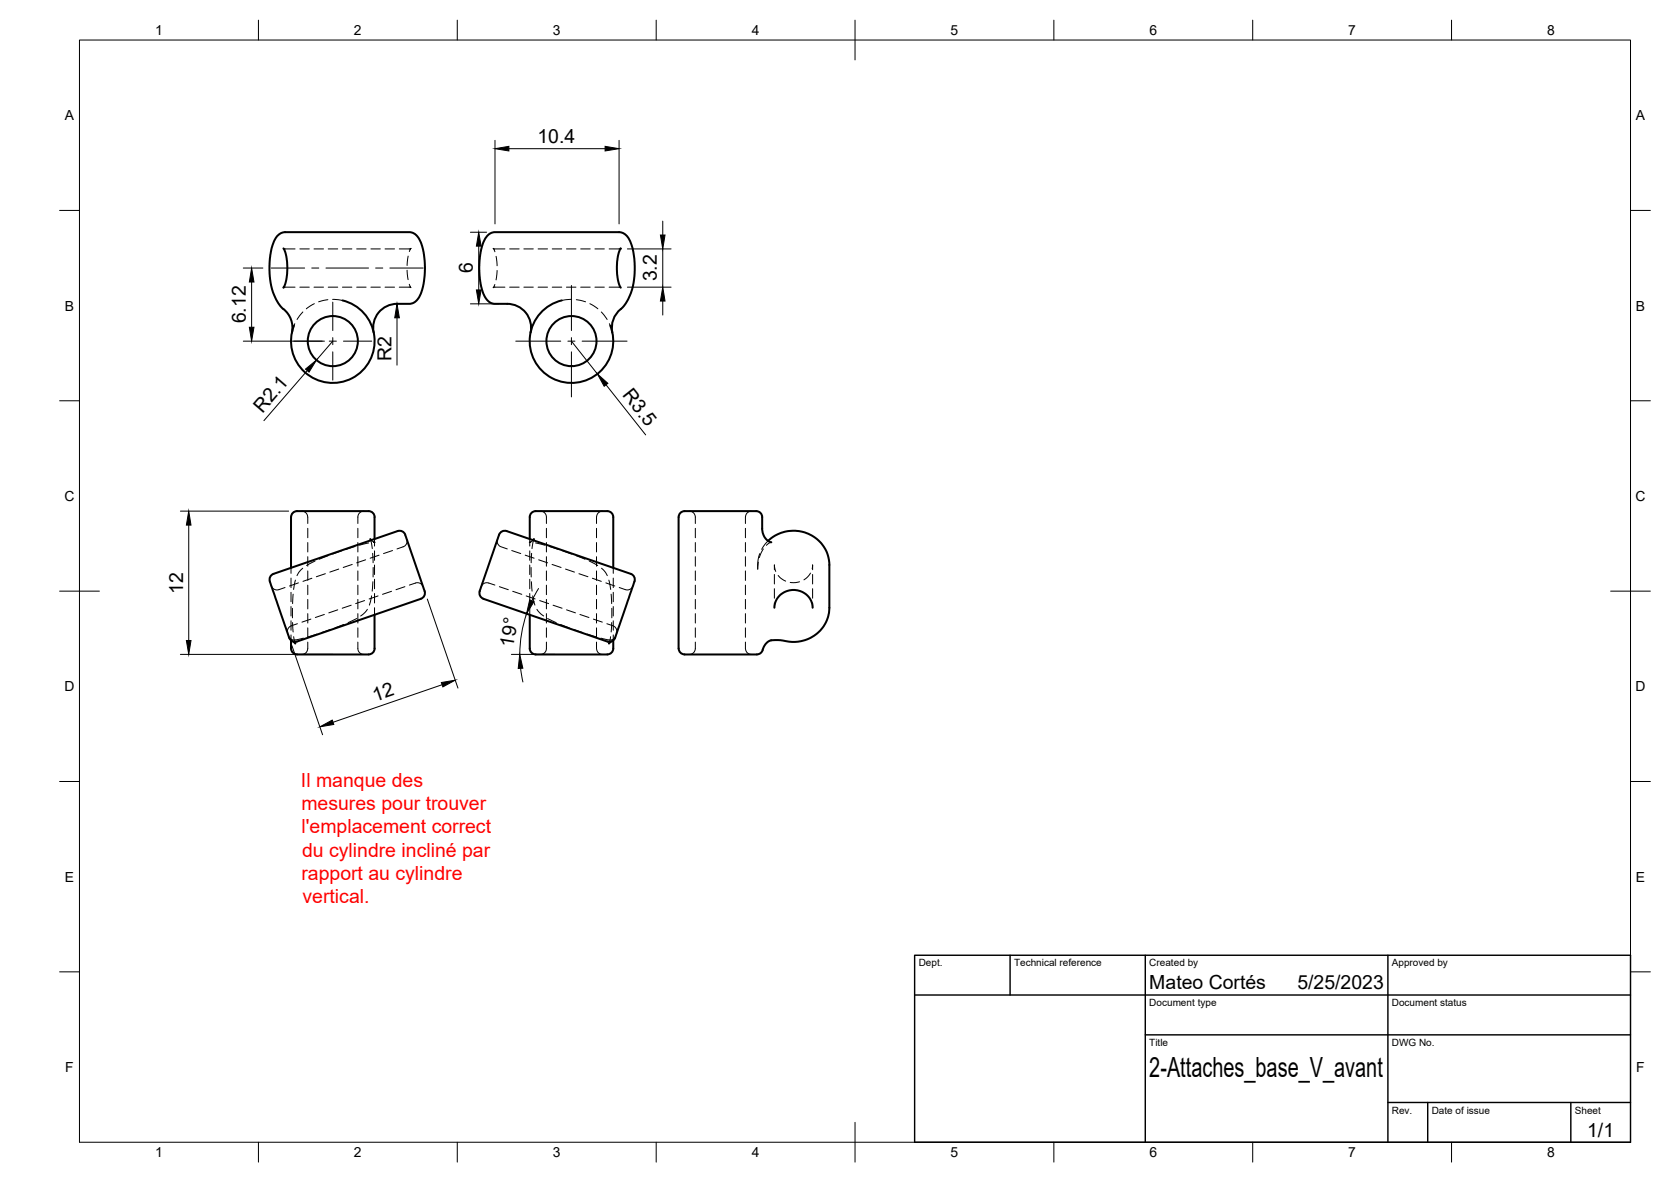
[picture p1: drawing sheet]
<svg xmlns="http://www.w3.org/2000/svg" width="420mm" height="297mm" viewBox="0 0 420 297" stroke-linecap="round" stroke-linejoin="round" font-family="sans-serif">
<!-- layer: Visible -->
<g fill="none" stroke="#000" stroke-width=".51">
<path d="M71.2 77.7a14.3 14.3 0 0 1-3.4-11.2l.2-2.7a6.6 6.6 0 0 1 2.7-5.2l.9-.3h31.3a4.2 4.2 0 0 1 3.3 3.7l.6 3.6v3.5l-.5 3.1-1 2.5a2.93 2.93 0 0 1-2.4 1.7 11.9 11.9 0 0 0-5 .3 6 6 0 0 0-3.9 6.9M71.3 62.4l.7 2.1 .2 2.4-.2 3.3-.7 2.1M71.3 77.7a6 6 0 0 1 2.1 5.9M86.1 75.5a10.5 10.5 0 0 1 7.7 13.1 10.5 10.5 0 0 1-13.5 7.1 10.5 10.5 0 0 1-6.4-13.8M141.3 75.5a10.5 10.5 0 0 0-7.7 13.1 10.5 10.5 0 0 0 13.5 7.1 10.5 10.5 0 0 0 6.4-13.8M156.1 62.4l-.8 2.1-.2 2.4 .2 3.3 .8 2.1M156.1 77.7a6 6 0 0 0-2.1 5.9M156.1 77.7a14.3 14.3 0 0 0 3.5-11.2l-.3-2.7a6.7 6.7 0 0 0-2.6-5.2l-.9-.3h-31.3a4 4 0 0 0-3.3 3.4l-.6 3v4.4l.4 3.1 1 2.5a2.86 2.86 0 0 0 2.5 1.7 12 12 0 0 1 5 .3 6 6 0 0 1 3.9 6.9M93.1 135.5l.2 .2M94.2 135.5v-5.6a1.72 1.72 0 0 0-2.2-1.5h-16.3a2.31 2.31 0 0 0-2.4 1.1l-.1 13.2M100 133.5l-31.2 10.7a1.49 1.49 0 0 0-.9 1.9M100 133.5a1.69 1.69 0 0 1 2.1 1.5l4.7 13.6"/>
<path d="M133.2 135.5v-5.6a1.71 1.71 0 0 1 2.2-1.5h16.2a2.35 2.35 0 0 1 2.5 1.1l.1 13.2M134.3 135.5l-.3 .2M170.6 129.9v33.1M170.6 129.9a1.7 1.7 0 0 1 2.2-1.5h16.3a2.35 2.35 0 0 1 2.5 1.1v3.6l.3 1 .3 .9 .6 .7 1.2 .6M193.1 135.9a9.1 9.1 0 0 1 9.7-1.9 9.1 9.1 0 0 1 5.7 8v10.7a9.1 9.1 0 0 1-11.9 8.2h-2.2l-1.1 .3a4 4 0 0 0-1.7 2.5 1.49 1.49 0 0 1-1.3 .8M67.8 146.1l4.6 13.2a2.28 2.28 0 0 0 1.8 2l31.6-10.8a1.52 1.52 0 0 0 1-1.9M94.2 154.5v8.5M120.6 148.6a1.49 1.49 0 0 0 1 1.9M133.2 154.5v8.5M159.5 146.1l-4.5 13.2a2.29 2.29 0 0 1-1.8 2l-31.7-10.8M159.5 146.1a1.48 1.48 0 0 0-.9-1.9l-31.2-10.7a1.72 1.72 0 0 0-2.1 1.5l-4.7 13.6M194.7 152.7a4.8 4.8 0 0 1 4.8-4.4 4.8 4.8 0 0 1 4.8 4.4"/>
<path d="M73.2 161v2M73.2 163a1.99 1.99 0 0 0 2.4 1.5h16.1a2.3 2.3 0 0 0 2.4-1.1l.1-.4M73.8 161.3l.5 .4M133.2 163a1.73 1.73 0 0 0 2.1 1.5h16.6a1.93 1.93 0 0 0 2.3-1.5M153.6 161.3l-.5 .4M154.2 161v2M170.6 163a1.74 1.74 0 0 0 2.2 1.5h17.5"/>
<circle cx="83.7" cy="85.7" r="6.3"/>
<circle cx="143.7" cy="85.7" r="6.3"/>
</g>
<!-- layer: Hidden -->
<g fill="none" stroke="#000" stroke-width=".25">
<path d="M71.3 62.4l2.9 .2M74.2 72.2l-2.9 .1M75.4 62.6h2.4M75.4 72.2h2.4M76.2 78.4l-1.5 1.9M79 62.6h2.3M79 72.2h2.3M79 76.3l-2 1.3M82.4 75.3l-2.3 .5M82.5 62.6h2.4M82.5 72.2h2.4M83.6 75.2l2.5 .3"/>
<path d="M86.1 62.6h2.4M86.1 72.2h2.4M89.7 62.6h2.4M89.7 72.2h2.4M93.3 62.6h2.3M93.3 72.2h2.3M96.8 62.6h2.4M96.8 72.2h2.4M100.4 62.6l2.9-.2-.4 .8M102.4 67.9l.2 2.4M102.6 64.4l-.2 2.3M102.9 71.4l.4 .9-2.9-.1"/>
<path d="M124.4 71.5l-.4 .8 3-.1M124.7 64.4l.3 2.4M125 68l-.3 2.3M127 62.6l-3-.2 .4 .9M128.1 62.6h2.4M128.1 72.2h2.4M131.7 62.6h2.4M131.7 72.2h2.4M135.3 62.6h2.4M135.3 72.2h2.4M138.9 62.6h2.3M138.9 72.2h2.3"/>
<path d="M142.4 62.6h2.4M142.4 72.2h2.4M143.7 75.2l-2.4 .3M144.9 75.3l2.3 .5M146 62.6h2.4M146 72.2h2.4M148.3 76.3l2 1.3M149.6 62.6h2.4M149.6 72.2h2.4M151.2 78.4l1.5 1.9M153.2 72.2l2.9 .1M156.1 62.4l-2.9 .2"/>
<path d="M74.1 81.4l-.2 .5M153.2 81.4l.2 .5M75.9 128.4a1.54 1.54 0 0 1 1.5 1.5v1.7M77.4 132.8v2.3M77.4 136.3v2.4M77.4 139.9v2.4M82.5 139.6l-2.2 .9M85.9 138.4l-2.3 .8M89.3 137.3l-2.3 .8M90 132.8v2.3M90 136.3v2.4M90 139.9v2.4"/>
<path d="M91.5 128.4a1.51 1.51 0 0 0-1.5 1.5v1.7M92.7 136.4l-2.3 .6M93.1 135.5l.5 2.4M93.3 135.7l1 .6h-.4M93.7 139.1l.1 2.3M94.2 135.5v1.7M94.2 138.4v2.4M95.3 139.5l-2.2 .8M98.7 138.4l-2.3 .7M102.3 135.5a1.49 1.49 0 0 1-1 1.9l-1.5 .6M125.1 135.5a1.46 1.46 0 0 0 .9 1.9l1.6 .6M128.7 138.4l2.2 .7"/>
<path d="M132.1 139.5l2.2 .8M133.2 135.5v1.7M133.2 138.4v2.4M133.7 139.1l-.1 2.3M134 135.7l-.9 .6h.4M134.3 135.5l-.5 2.4M134.7 136.4l2.3 .6M135.9 128.4a1.51 1.51 0 0 1 1.5 1.5v1.7M137.4 132.8v2.3M137.4 136.3v2.4M137.4 139.9v2.4M138.1 137.3l2.3 .8"/>
<path d="M141.5 138.4l2.2 .8M144.9 139.6l2.2 .9M150 132.8v2.3M150 136.3v2.4M150 139.9v2.4M151.5 128.4a1.54 1.54 0 0 0-1.5 1.5v1.7M173.3 128.4a1.54 1.54 0 0 1 1.5 1.5v1.7M174.8 132.8v2.3M174.8 136.3v2.4M174.8 139.9v2.4M187.4 132.8v2.3M187.4 136.3v2.4"/>
<path d="M187.4 139.9v2.4M188.9 128.4a1.54 1.54 0 0 0-1.5 1.5v1.7M191 139.1l-.4 1.6-.1 2.3 .2-1.7M191.9 138l-1 2.1M193.1 135.9l-1.6 2.2M194 136.3l-1.3 .7M68.2 147.2a1.51 1.51 0 0 0 1.9 1l1.6-.6M72.6 159.8a2.19 2.19 0 0 0 2.8 .8l.9-.2M73.2 142.7v1.4M73.2 145.3v2.4M73.2 148.9v2.3M73.2 152.4v2.4"/>
<path d="M73.2 156v2.4M73.2 159.6v1.4M73.5 152.9v2.4M73.6 156.4l.1 2.4M73.7 149.3l-.1 2.4M74.3 145.8l-.5 2.3M74.8 156.7l-1.5 .6a1.56 1.56 0 0 0-1 1.9M75 146.5l-2.2 .8M76.1 142.8l-.9 1-.5 .9M77.4 143.5v2.4M77.4 147.1v2.3M77.4 150.6v2.4"/>
<path d="M77.4 154.2v2.4M77.4 157.8v2.4M78.2 155.6l-2.3 .7M78.4 145.3l-2.2 .8M79.2 141l-2.1 1.1M79.7 159.3l-2.3 .7M81.6 154.4l-2.3 .8M81.8 144.2l-2.3 .7M83.1 158.2l-2.3 .8M84.9 153.3l-2.2 .7M85.2 143l-2.3 .8M86.4 156.9l-2.2 .9"/>
<path d="M88.3 152.1l-2.3 .8M88.6 141.8l-2.3 .8M89.7 155.4l-2.2 1.1M90 143.5v2.4M90 147.1v2.3M90 150.6v2.4M90 154.2v2.4M90 157.8v2.4M91.7 150.9l-2.3 .8M91.9 140.7l-2.2 .7M92.4 153.1l-.7 .9-1 .8M93.4 149.7l-.5 2.4"/>
<path d="M93.8 146.2l-.2 2.4M93.8 142.6v2.4M94.2 142v2.4M94.2 145.6v2.4M94.2 149.1v2.4M94.2 152.7v1.8M95.1 149.8l-2.3 .7M98.4 148.6l-2.2 .8M101.8 147.4l-2.2 .8M102.9 147l1.6-.5a1.5 1.5 0 0 1 1.9 .9M124.4 147l-1.5-.5a1.48 1.48 0 0 0-1.9 .9M125.6 147.4l2.2 .8"/>
<path d="M128.9 148.6l2.3 .8M132.3 149.8l2.3 .7M133.2 142v2.4M133.2 145.6v2.4M133.2 149.1v2.4M133.2 152.7v1.8M133.5 142.6l.1 2.4M133.6 146.2l.2 2.4M133.9 149.7l.6 2.4M135 153.1l.6 .9 1.1 .8M135.4 140.7l2.3 .7M135.7 150.9l2.2 .8"/>
<path d="M137.4 143.5v2.4M137.4 147.1v2.3M137.4 150.6v2.4M137.4 154.2v2.4M137.4 157.8v2.4M137.7 155.4l2.1 1.1M138.8 141.8l2.3 .8M139.1 152.1l2.2 .8M140.9 156.9l2.3 .9M142.2 143l2.2 .8M142.5 153.3l2.2 .7M144.3 158.2l2.2 .8"/>
<path d="M145.6 144.2l2.2 .7M145.8 154.4l2.3 .8M147.7 159.3l2.2 .7M148.2 141l2.1 1.1M148.9 145.3l2.3 .8M149.2 155.6l2.2 .7M150 143.5v2.4M150 147.1v2.3M150 150.6v2.4M150 154.2v2.4M150 157.8v2.4M151.3 142.8l.9 1 .5 .9"/>
<path d="M152.3 146.5l2.3 .8M152.6 156.7l1.5 .6a1.54 1.54 0 0 1 .9 1.9M153.1 145.8l.4 2.3M153.7 149.3l.1 2.4M153.8 156.4l-.1 2.4M153.8 152.9v2.4M154.2 142.7v1.4M154.2 145.3v2.4M154.2 148.9v2.3M154.2 152.4v2.4M154.2 156v2.4M154.2 159.6v1.4"/>
<path d="M154.8 159.8a2.19 2.19 0 0 1-2.9 .8l-.8-.2M159.2 147.2a1.51 1.51 0 0 1-2 1l-1.5-.6M174.8 143.5v2.4M174.8 147.1v2.3M174.8 150.6v2.4M174.8 154.2v2.4M174.8 157.8v2.4M187.4 143.5v2.4M187.4 147.1v2.3M187.4 150.6v2.4M187.4 154.2v2.4M187.4 157.8v2.4"/>
<path d="M194.7 143.2v-1.2l.4 1.6M194.7 144.4v2.4M194.7 147.9v2.4M194.7 151.5v1.2M195.7 144.6l.7 .8 1.1 .6M201 146.2l-1 .2h-1.3M203.8 144l-.7 .9-1 .8M204.2 142.9l.1-.9v1.2M204.3 144.4v2.4M204.3 147.9v2.4M204.3 151.5v1.2M72.7 160.2l.3 .6 .8 .5"/>
<path d="M73.8 160l.5 1.7M77.4 161.4v1.6a1.51 1.51 0 0 1-1.5 1.5M90 161.4v1.6a1.51 1.51 0 0 0 1.5 1.5M137.4 161.4v1.6a1.51 1.51 0 0 1-1.5 1.5M150 161.4v1.6a1.51 1.51 0 0 0 1.5 1.5M153.5 160l-.4 1.7M154.7 160.2l-.4 .6-.7 .5M174.8 161.4v1.6a1.51 1.51 0 0 1-1.5 1.5M187.4 161.4v1.6a1.51 1.51 0 0 0 1.5 1.5"/>
</g>
<!-- layer: BORDER -->
<g fill="none" stroke="#000" stroke-width=".25">
<path d="M20 10.1h390v276.9h-390zM65 5.1v5M115 5.1v5M165 5.1v5M215 5.1v10M265 5.1v5M315 5.1v5M365 5.1v5M15 52.9h5M410 52.9h5M15 100.7h5M410 100.7h5"/>
<path d="M15 148.6h10M405 148.6h10M15 196.4h5M410 196.4h5M15 244.2h5M410 244.2h5M65 287v5M115 287v5M165 287v5M215 282.1v9.9M265 287v5M315 287v5"/>
<path d="M365 287v5"/>
</g>
<!-- layer: TITLEBLOCK -->
<path d="M230 240.1h180v46.9h-180zM230 250h180M254 240.1v9.9M288 240.1v46.9M349 240.1v46.9M288 260.1h122M349 277.1h61M359 277.1v9.9M395 277.1v9.9" fill="none" stroke="#000" stroke-width=".36"/>
<!-- layer: FD_Dimensions -->
<g fill="none" stroke="#000" stroke-width=".25">
<path d="M124.5 35.3v21M128 37.4h24.1M155.7 35.3v21M118.3 58.4h4M166.6 55.6v3.5M61.2 67.4h4.9M63.3 70.9v11.3M99.8 79.9v11.9M118.3 76.4h7.1M120.4 61.9v11M157.8 62.6h10.9M157.8 72.2h10.9"/>
<path d="M166.6 62.6v9.6M166.6 75.7v3.5M61.2 85.7h20.4M77.3 93.1l-10.9 12.6M83.7 85.7l-4.1 4.8M143.7 85.7l6.5 8.3M152.4 96.7l9.9 12.6M45.4 128.4h27.2M47.5 132v29M107.4 150.5l7.7 22.4M132.4 154.2a31.4 31.4 0 0 0-1.7 10.2M135.4 147.9l-1.7 3.1"/>
<path d="M45.4 164.5h38.3M73.4 162.3l7.7 22.3M111.2 172.1l-27.5 9.4M128.6 164.5h10.9M130.9 167.9l.6 3.5"/>
</g>
<g fill="#000" stroke="#000" stroke-width=".25">
<path d="M124.5 37.4l3.5-.6v1.1zM152.1 36.8l3.6 .6-3.6 .5zM166.1 59.1h1.1l-.6 3.5zM63.3 67.4l.6 3.5h-1.2zM99.8 76.4l.6 3.5h-1.1zM120.4 58.4l.6 3.5h-1.2zM119.8 72.9h1.2l-.6 3.5zM166.6 72.2l.6 3.5h-1.1zM62.7 82.2h1.2l-.6 3.5zM76.8 92.8l2.8-2.3-1.9 3zM150.2 94l2.6 2.3-.9 .8zM47.5 128.4l.5 3.6h-1.1z"/>
<path d="M133.2 150.8l1.1 .4-1.9 3zM46.9 161h1.1l-.5 3.5zM111 171.5l3.5-.6-3.1 1.7zM130.7 164.5l.8 3.4-1.2 .1zM80.4 182.7l3.1-1.7 .4 1.1z"/>
</g>
<!-- layer: Smart Centers -->
<g fill="none" stroke="#000" stroke-width=".25">
<path d="M68.2 67.4h8.4M78.4 67.4h1.8M82 67.4h10.7M83.7 75.9v7.2M94.4 67.4h1.8M98 67.4h8.4M143.7 71.7v11.4M73.9 85.7h7.1M82.8 85.7h1.8M83.7 84.8v1.8M83.7 88.4v7.1M86.4 85.7h7.1"/>
<path d="M129.7 85.7h11.3M142.8 85.7h1.8M143.7 84.8v1.8M143.7 88.4v11.3M146.4 85.7h11.3"/>
</g>
<text font-size="7" x="289" y="270.6">2-Attaches_base_V_avant</text>
<g font-size="4.9">
<text x="135.1" y="35.9">10.4</text>
<text x="118.9" y="68.7" transform="rotate(-90 118.9 68.7)">6</text>
<text x="165.2" y="70.7" transform="rotate(-90 165.2 70.7)">3.2</text>
<text x="61.8" y="81.3" transform="rotate(-90 61.8 81.3)">6.12</text>
<text x="98.4" y="90.7" transform="rotate(-90 98.4 90.7)">R2</text>
<text x="156.3" y="99.3" transform="rotate(52 156.3 99.3)">R3.5</text>
<text x="66" y="104" transform="rotate(-49 66 104)">R2.1</text>
<text x="46.1" y="149.3" transform="rotate(-90 46.1 149.3)">12</text>
<text x="129.1" y="162.8" transform="rotate(-80 129.1 162.8)">19°</text>
<text x="94.3" y="176.4" transform="rotate(-19 94.3 176.4)">12</text>
<text x="289" y="248.5">Mateo Cortés</text>
<text x="326.2" y="248.5">5/25/2023</text>
<text x="399.1" y="285.7">1/1</text>
</g>
<g font-size="4.9" fill="#f00">
<text x="75.7" y="197.8">Il manque des</text>
<text x="75.8" y="203.6">mesures pour trouver</text>
<text x="75.8" y="209.5">l'emplacement correct</text>
<text x="76" y="215.3">du cylindre incliné par</text>
<text x="75.8" y="221.1">rapport au cylindre</text>
<text x="76.1" y="227">vertical.</text>
</g>
<g font-size="3.5">
<text x="39" y="8.8">1</text>
<text x="89" y="8.8">2</text>
<text x="139" y="8.8">3</text>
<text x="189" y="8.8">4</text>
<text x="239" y="8.8">5</text>
<text x="289" y="8.8">6</text>
<text x="339" y="8.8">7</text>
<text x="389" y="8.8">8</text>
<text x="16.3" y="30.2">A</text>
<text x="411.3" y="30.2">A</text>
<text x="16.3" y="78">B</text>
<text x="411.3" y="78">B</text>
<text x="16.2" y="125.9">C</text>
<text x="411.2" y="125.9">C</text>
<text x="16.2" y="173.7">D</text>
<text x="411.2" y="173.7">D</text>
<text x="16.3" y="221.6">E</text>
<text x="411.3" y="221.6">E</text>
<text x="16.4" y="269.4">F</text>
<text x="411.4" y="269.4">F</text>
<text x="39" y="290.8">1</text>
<text x="89" y="290.8">2</text>
<text x="139" y="290.8">3</text>
<text x="189" y="290.8">4</text>
<text x="239" y="290.8">5</text>
<text x="289" y="290.8">6</text>
<text x="339" y="290.8">7</text>
<text x="389" y="290.8">8</text>
</g>
<g font-size="2.5">
<text x="231" y="242.9">Dept.</text>
<text x="255" y="242.9">Technical reference</text>
<text x="289" y="242.9">Created by</text>
<text x="350" y="242.9">Approved by</text>
<text x="289" y="252.8">Document type</text>
<text x="350" y="252.8">Document status</text>
<text x="289" y="262.9">Title</text>
<text x="350" y="262.9">DWG No.</text>
<text x="350" y="279.9">Rev.</text>
<text x="360" y="279.9">Date of issue</text>
<text x="396" y="279.9">Sheet</text>
</g>
</svg>
